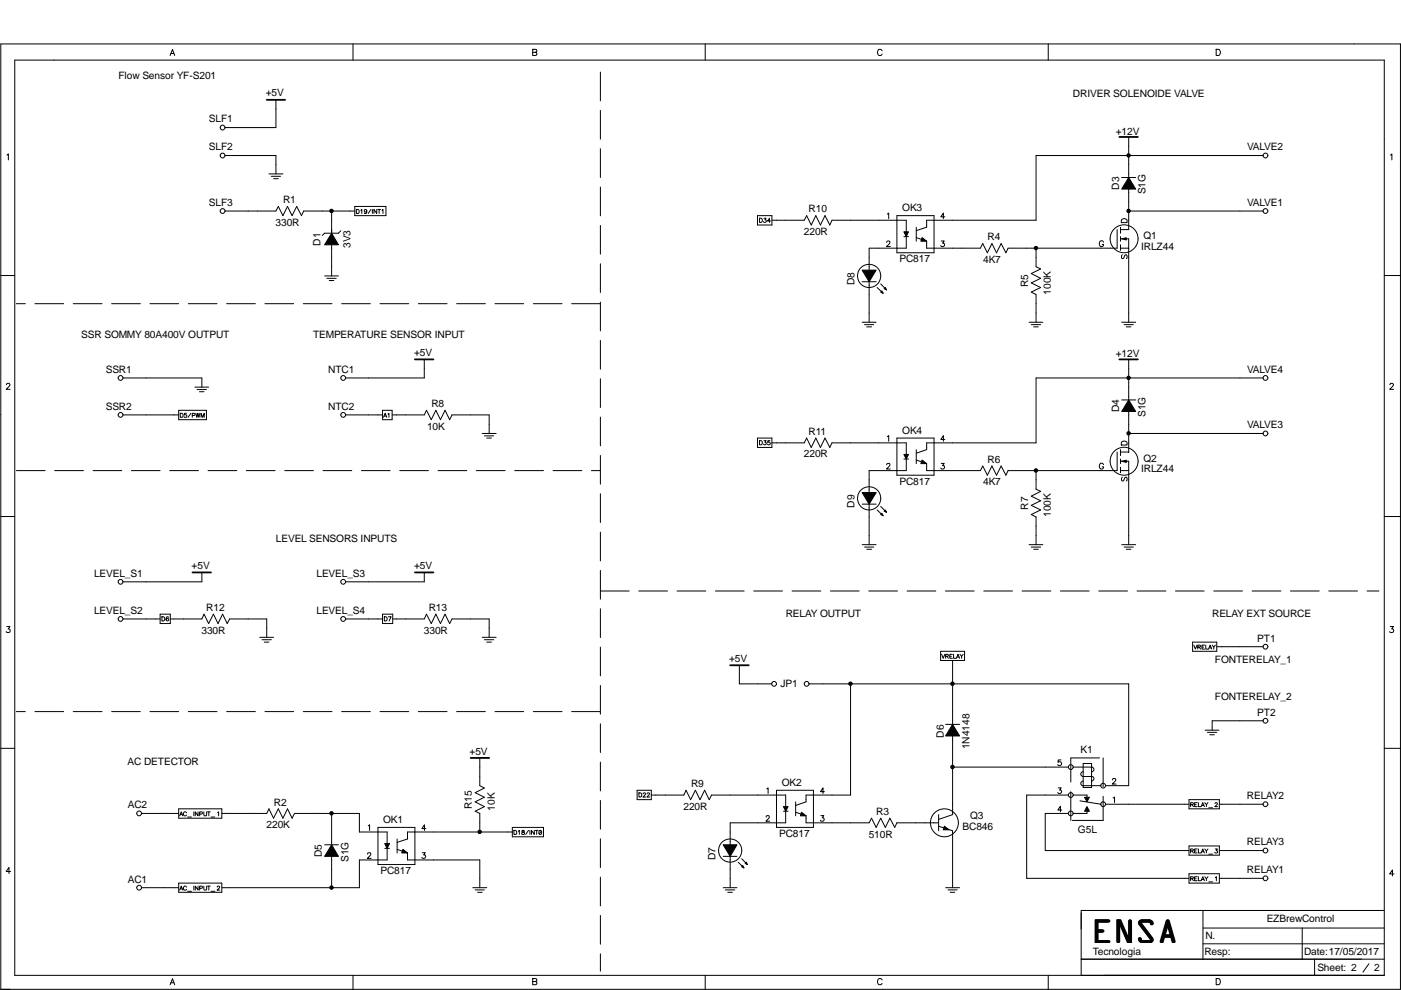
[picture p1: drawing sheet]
<svg xmlns="http://www.w3.org/2000/svg" width="297mm" height="210mm" viewBox="0 0 297 210" stroke-linecap="round" stroke-linejoin="round" font-family="sans-serif">
<g fill="none" stroke="#000" stroke-width=".21">
<path d="M.2 9.3h296.7v200.5h-296.7zM3.1 12.7h290.4v194.1h-290.4zM36.1 11.8l.5-1.3 .4 1.3M36.2 11.3h.7M74.8 9.3v3.4M112.9 10.5h.8l.1 .2-.3 .4 .3 .2-.1 .4-.8 .1zM112.9 11.1h.6M149.5 9.3v3.4M187 10.8a.58 .58 0 0 0-.8-.2 .58 .58 0 0 0-.1 .9l.3 .3 .4-.1 .2-.2M222.2 9.3v3.4M257.8 10.5a.72 .72 0 0 1 .9 .3 .72 .72 0 0 1-.2 .9l-.7 .1zM1.5 32.9l.3-.3v1.3"/>
<path d="M47.7 33h10.8v3.9M57 36.9h3M57.5 37.4h2M58 37.9h1M58.5 21.2v5.9h-10.8M237.8 37.6h3M239.3 37.6l1.5 2.5h-3zM239.3 29v8.6M267.8 33h-48.1v13.7h-23.2v1.5l-2.2 .7M294.8 32.9l.3-.3v1.3M.2 58.4h2.9M47.7 44.7h10.8l.5-.9 1 1.9 1-1.9 .9 1.9 1-1.9 1 1.9 .5-1h10.8"/>
<path d="M68.8 58.5h3M69.3 59h2M69.8 59.5h1M70.3 49.4l1.5 2.5h-3zM70.3 44.7v4.7M70.3 51.9v6.6M72.3 48.9l-.5 .5h-3l-.5 .5M75.2 43.8h6.6v1.9h-6.6zM75.6 44.4h.3a.5 .5 0 0 1 .1 .9h-.4zM76.5 44.6l.2-.2v.9M77.8 44.7a.28 .28 0 0 1-.4 .2 .28 .28 0 0 1-.1-.4 .28 .28 0 0 1 .4 0l-.1 .8-.3-.1M78.7 44.4l-.6 .9"/>
<path d="M78.9 44.4v.9M79.9 44.4v.9l-.6-.9v.9M80.1 44.4h.6M80.4 44.4v.9M81 44.6l.2-.2v.9M160.6 45.7h3.1v2h-3.1zM161 46.3h.3a.47 .47 0 0 1 .3 .4 .47 .47 0 0 1-.3 .5h-.3zM162 46.3h.4l-.2 .3a.3 .3 0 0 1 .2 .5 .3 .3 0 0 1-.5-.1M163.4 46.9h-.7l.4-.6v.9M163.7 46.7h6.8l.5-1 1 2 1-2 .9 2 1-2 1 2 .5-1h15.7v2.4M182.8 57.3h3l-1.5 2.4zM182.8 59.7h3"/>
<path d="M184.3 59.7v8.6M188 51.4l.2-.3 .4 .1v.4l-.6 .7h.8M188.1 45.4l.3-.2v1.2M190.2 45.7h7.8v7.9h-7.8zM191.6 49.1h1l-.5 1.1zM191.6 50.2h1M192.1 50.2v2.4h-7.8v4.7M194.3 48.2v2.9M195.5 50.4l1 .7h-1.3zM199.6 51.1h.6l-.3 .5h.1a.4 .4 0 0 1 .1 .6 .4 .4 0 0 1-.6-.1M200.3 46h-.8l.5-.8v1.2M219.7 52.6v4l.9 .4-2 1 2 1-2 1 2 1-2 .9 1.1 .5v5.9"/>
<path d="M234 51.4a.46 .46 0 0 0-.5-.4 .46 .46 0 0 0-.4 .5v.3a.45 .45 0 0 0 .4 .5 .45 .45 0 0 0 .5-.5h-.3M236.9 48.7v3.9h-23.2l-.4 1-1-2-1 2-1-2-1 2-.9-2-.5 1h-11.4v-1.5l-2.2-.7M237.6 52.6h1.7M237.6 48.2v1.2M237.6 50.2v.9M237.6 51.9v1.2M237.6 50.6h.2M237.8 46.6a.68 .68 0 0 1 1.2 .2v.4h-1.3zM237.8 50.6l1-.2v.5zM238 54l-.2 .3v.4h.4l.3-.6 .3-.1 .2 .3-.2 .5M238.8 50.6h.5v17.7M239.3 40.1v8.6h-1.7"/>
<path d="M239.3 44.7h28.5M293.5 58.4h3.4M90 76.2v3.9h-16.8M182.8 68.3h3M183.3 68.8h1.9M183.8 69.3h1M186 61l1.2 1.2M186.7 60.2l1.3 1.3M187 61.7l.2 .5-.5-.3zM187.4 61.2l.3-.2 .3 .5zM218.2 68.3h2.9M218.6 68.8h2"/>
<path d="M219.2 69.3h.9M237.8 68.3h3M238.3 68.8h2M238.8 69.3h1M239.3 76.2v8.6M1.4 81.6l.1-.3h.4l.2 .4-.8 .8h.9M26.1 80.1h16.7v2M26.1 88h11.8M37.9 87h5.9v2h-5.9zM38.2 87.6h.3a.5 .5 0 0 1 .1 .9h-.4zM39.5 87.6h-.4v.4a.32 .32 0 0 1 .4 0 .32 .32 0 0 1 0 .5l-.5-.2M40.5 87.6l-.6 .9"/>
<path d="M40.8 88.1h.5v-.4l-.5-.1v.9M41.3 82.1h2.9M41.5 87.6l.2 .9 .2-.9 .3 .9 .2-.9M41.8 82.6h2M42.3 83.1h1M42.6 88.5v-.9l.4 .9 .3-.9v.9M73.2 88h7.9M81.1 87h2v2h-2zM81.3 88.5l.4-.9 .3 .9M81.4 88.2h.5M82.3 87.8l.2-.2v.9M83.1 88h6.9l.4-1 1 2 1-2 1 2 1-2 .9 2 .5-1h7.9v3.9"/>
<path d="M102.2 91.9h3M102.7 92.4h2M103.2 92.9h1M160.6 92.9h3.1v2h-3.1zM161 93.4h.3a.47 .47 0 0 1 .3 .5 .47 .47 0 0 1-.3 .4h-.3zM162 93.4h.4l-.2 .4a.3 .3 0 0 1 .2 .4 .3 .3 0 0 1-.5-.1M163.2 93.4h-.4v.4a.31 .31 0 0 1 .4 0 .31 .31 0 0 1 0 .5 .31 .31 0 0 1-.5-.2M163.7 93.9h6.8l.5-1 1 2 1-2 .9 2 1-2 1 2 .5-1h15.7v2.5M188 98.6l.2-.3h.4v.4l-.6 .7h.8M188.1 92.6l.3-.2v1.2M190.2 92.9h7.8v7.9h-7.8zM191.6 96.4h1l-.5 .9z"/>
<path d="M191.6 97.3h1M192.1 97.3v2.5h-7.8v4.6M194.3 95.3v3M195.5 97.5l1 .8h-1.3zM199.6 98.3h.6l-.3 .4h.1a.4 .4 0 0 1 .1 .7 .4 .4 0 0 1-.6-.2M200.3 93.2h-.8l.5-.8v1.2M219.7 99.8v3.9l.9 .5-2 1 2 1-2 .9 2 1-2 1 1.1 .5v5.9M234 98.5a.46 .46 0 0 0-.5-.3 .46 .46 0 0 0-.4 .5v.3a.45 .45 0 0 0 .4 .5 .45 .45 0 0 0 .5-.5h-.3M236.9 95.8v4h-23.2l-.4 1-1-2-1 2-1-2-1 2-.9-2-.5 1h-11.4v-1.5l-2.2-.8M237.6 99.8h1.7M237.6 95.3v1.3M237.6 97.3v1"/>
<path d="M237.6 99.1v1.1M237.6 97.8h.2M237.8 93.8a.68 .68 0 0 1 1.2 .1v.5h-1.3zM237.8 97.8l1-.2v.4zM237.8 84.8h3M238.8 97.8h.5v17.7M239.3 84.8l1.5 2.4h-3zM239.3 87.2v8.6h-1.7M239.3 91.9h28.5M267.8 80.1h-48.1v13.8h-23.2v1.4l-2.2 .8M294.7 81.6l.1-.3h.4l.2 .4-.8 .8h.9M.2 109.5h2.9"/>
<path d="M182.8 104.4h3l-1.5 2.5zM182.8 115.5h3M182.8 106.9h3M183.3 116h1.9M183.8 116.5h1M184.3 106.9v8.6M186 108.1l1.2 1.2M186.7 109.1l.3-.3 .2 .5zM186.7 107.4l1.3 1.2M187.4 108.4l.3-.3 .3 .5zM218.2 115.5h2.9M218.6 116h2"/>
<path d="M219.2 116.5h.9M237.8 115.5h3M238 101.2l-.2 .3v.4h.4l.3-.6 .3-.1 .2 .3-.2 .5M238.3 116h2M238.8 116.5h1M293.5 109.5h3.4M1.4 132.8h.7l-.4 .5a.42 .42 0 0 1 .4 .6 .42 .42 0 0 1-.7 .2l-.1-.2M26.1 131.2h7.8M33.9 130.2h2.2v2h-2.2zM34.3 130.8h.3a.47 .47 0 0 1 .3 .4 .47 .47 0 0 1-.3 .5h-.3zM35.7 130.9v-.1a.39 .39 0 0 0-.5 .4 .39 .39 0 0 0 .5 .3 .28 .28 0 0 0-.1-.4 .28 .28 0 0 0-.4 .3M36.1 131.2h6.7l.5-1 .9 2 1.1-2 .9 2 1-2 1 2 .5-1h7.9v3.9"/>
<path d="M42.8 121.4v2h-16.7M55.1 135.1h2.9M55.5 135.6h2M56 136.1h1M73.2 131.2h7.9M81.1 130.2h2.2v2h-2.2zM81.5 130.8h.3a.47 .47 0 0 1 .3 .4 .47 .47 0 0 1-.3 .5h-.3zM82.3 130.8h.6l-.4 .9M83.3 131.2h6.7l.4-1 1 2 1-2 1 2 1-2 .9 2 .5-1h7.9v3.9M90 121.4v2h-16.8M102.2 135.1h3M102.7 135.6h2"/>
<path d="M103.2 136.1h1M199.4 138.1h5.1v1.9h-5.1zM199.6 138.7l.4 .9 .3-.9M200.5 139.1h.5v-.3l-.5-.1v.9M200.8 139.1l.3 .5M201.4 139.1h.3M201.9 138.7h-.5v.9h.5M202.2 138.7v.9h.5M202.8 139.6l.3-.9 .4 .9M202.9 139.3h.4M203.5 138.7l.4 .4v.5M204.2 138.7l-.3 .4"/>
<path d="M252.9 136.1h5.1v2h-5.1zM253.1 136.8l.3 .8 .4-.8M254 137.2h.5v-.3l-.5-.1v.8M254.3 137.2l.2 .4M254.8 137.2h.4M255.4 136.8h-.6v.8h.6M255.6 136.8v.8h.6M256.2 137.6l.4-.8 .3 .8M256.4 137.4h.4M257 136.8l.3 .4v.4M257.7 136.8l-.4 .4M258 137.1h9.8"/>
<path d="M294.8 132.8h.6l-.3 .5a.42 .42 0 0 1 .4 .6 .42 .42 0 0 1-.7 .2l-.2-.2M.2 158.7h2.9M156.8 141.1v3.9h6.9M171.5 145h67.8v21.6h-4.9M180.3 145v23.6h-9.4v1.4l-2.2 .8M200.5 153.6h3M202 153.6l1.5 2.4h-3zM202 140v13.6M202 156v16.7l-3 1M255.5 154.8h2.9M256 155.3h2M256.5 155.8h1"/>
<path d="M267.8 152.8h-10.8v2M293.5 158.7h3.4M30 172.5h7.9M37.9 171.5h9.1v2h-9.1zM38.1 173l.3-.9 .4 .9M38.2 172.7h.4M39.5 172.3a.33 .33 0 0 0-.3-.2 .33 .33 0 0 0-.3 .4l.2 .5h.3l.1-.2M39.8 173.2h.8M41.1 172.1v.9M42 172.1v.9l-.6-.9v.9M42.3 172.6h.5l.1-.4-.6-.1v.9M43.2 172.1l.1 .9 .5-.1v-.8"/>
<path d="M44 172.1h.6M44.3 172.1v.9M44.7 173.2h.8M46.1 172.3l.3-.2v.9M47 172.5h9.6l.4-1 1 2 1-2 1 2 1-2 .9 2 .5-1h13.8v3.9h5.9v2.5M68.8 179.1h3M70.3 179.1l1.5 2.5h-3zM70.3 172.5v6.6M78.1 175.1l.3-.2v1.2M80.1 175.4h7.9v7.9h-7.9zM81.6 178.9h1l-.5 1zM81.6 179.9h1"/>
<path d="M82.1 179.9v2.4h-5.9v5.9h-29.2M84.2 177.9v2.9M90.3 175.7h-.9l.6-.8v1.2M101.7 160.7v5.9l1 .5-2 1 2 .9-2 1 2 1-2 1 1 .5v3.9M108.6 176.4h-22.2v1.5l-2.2 .7M108.6 175.4h6.6v2h-6.6zM109 176.1h.3a.5 .5 0 0 1 .1 .8h-.4zM109.9 176.2l.2-.1v.8M110.7 176.1v.3l.5 .2-.1 .3h-.4v-.3l.5-.3-.1-.2zM112.1 176.1l-.6 .8M112.3 176.1v.8M113.3 176.1v.8l-.6-.8v.8"/>
<path d="M113.5 176.1h.6M113.8 176.1v.8M114.4 176.1a.44 .44 0 0 1 .5 .3 .44 .44 0 0 1-.2 .5l-.4-.1zM114.8 176.2l-.5 .6M135.1 167.6h3v1.9h-3zM135.5 168.1h.3a.47 .47 0 0 1 .3 .5 .47 .47 0 0 1-.3 .4h-.3zM136.4 168.3l.1-.2 .4 .2-.6 .7h.6M137.2 168.3l.2-.2 .3 .2-.5 .7h.5M138.1 168.6h6.9l.5-1 .9 1.9 1-1.9 1 1.9 1-1.9 1 1.9 .5-.9h15.7v2.4M153.3 179.1h2.9l-1.4 2.5zM162.4 173.2l.2-.3 .5 .1v.4l-.7 .7h.8M162.6 167.3l.3-.3v1.2"/>
<path d="M164.6 167.6h7.9v7.8h-7.9zM166.1 171h1l-.5 1zM166.1 172h1M166.6 172v2.5h-11.8v4.6M168.7 172.2l2.2 .8v1.5h13.4l.5-1 1 1.9 .9-1.9 1 1.9 1-1.9 1 1.9 .5-.9h8.8M168.7 170v3M169.9 172.2l1 .8h-1.2zM174 172.9h.7l-.4 .5h.2a.4 .4 0 0 1 .1 .6 .4 .4 0 0 1-.7-.1M174.8 167.9h-.9l.6-.9v1.2M199 175.2l3 .9v12.1M199 172.7v3.4M200.2 175.2l1 .7h-1.2z"/>
<path d="M202 162.6h24.5M224.4 167h.6l-.3 .5h.1a.4 .4 0 0 1 .1 .7 .4 .4 0 0 1-.6-.2M225 161.1h-.6l-.1 .5a.43 .43 0 0 1 .7 0 .43 .43 0 0 1-.1 .6 .43 .43 0 0 1-.6-.1M225.1 171.7h-.8l.5-.8v1.2M226.5 172.5h-4.9v7.8h30.5M226.5 168.6h-8.8v17.6h34.4M227.5 168.6h3v.4M227.5 162.6h4M229 169.8l4.4 .7M229.7 163.6a.51 .51 0 0 0-.6 .5 .51 .51 0 0 0 .6 .5h1.7M229.7 165.6a.51 .51 0 0 0-.6 .5 .51 .51 0 0 0 .6 .5M229.7 166.6h3.7"/>
<path d="M229.7 161.9h1.7v5.1h-1.7zM230 169h1l-.5 1zM230.5 171l.5 1h-1zM230.5 172v.5h-3M231.4 164.6a.51 .51 0 0 1 .5 .5 .51 .51 0 0 1-.5 .5M231.4 162.6a.51 .51 0 0 1 .5 .6 .51 .51 0 0 1-.5 .5M234.4 170.5h17.7M235.9 165.4l.2-.3h.4v.4l-.7 .7h.8M236 169.2l.3-.2v1.2M252.1 169.5h6.4v2h-6.4zM252.1 179.4h6.4v1.9h-6.4zM252.4 170.6h.5l.1-.3-.6-.1v.8"/>
<path d="M252.7 170.6l.3 .4M253.3 170.6h.3M253.8 170.2h-.5v.8h.5M254.1 170.2v.8h.5M254.7 171l.3-.8 .4 .8M254.8 170.8h.4M255.4 170.2l.4 .4v.4M256.1 170.2l-.3 .4M256.3 171.3h.8M257.6 170.4l.2-.2 .3 .1-.5 .7h.5M258.5 170.5h9.3M2.2 184.8h-.9l.6-.9v1.3"/>
<path d="M30 188.2h7.9M37.9 187.2h9.1v2h-9.1zM38.1 188.7l.3-.8 .4 .8M38.2 188.5h.4M39.5 188.1a.33 .33 0 0 0-.3-.2 .33 .33 0 0 0-.3 .3l.2 .5h.3l.1-.1M39.8 189h.8M41.1 187.9v.8M42 187.9v.8l-.6-.8v.8M42.3 188.3h.5l.1-.3-.6-.1v.8M43.2 187.9l.1 .8 .5-.1v-.7M44 187.9h.6M44.3 187.9v.8"/>
<path d="M44.7 189h.8M46.1 188.1l.1-.2 .4 .1-.6 .7h.6M70.3 181.6v6.6M77.9 181.1l.2-.3 .5 .1v.4l-.7 .7h.8M84.2 180.1l2.2 .7v1.5h15.3v5.9M85.4 180.1l1 .7h-1.2zM89.5 180.8h.7l-.4 .5h.2a.4 .4 0 0 1 .1 .6 .4 .4 0 0 1-.7-.1M100.2 188.2h3M100.7 188.7h2M101.3 189.2h.9M153.3 188.2h2.9M153.3 181.6h2.9"/>
<path d="M153.8 188.7h2M154.3 189.2h1M154.8 181.6v6.6M156.5 182.8l1.2 1.2M157.3 182.1l1.2 1.2M157.5 183.5l.2 .5-.4-.2zM158 183l.2-.2 .3 .5zM200.5 188.2h3M201 188.7h1.9M201.5 189.2h.9M252.1 185.3h6.4v1.9h-6.4zM252.4 186.3h.5l.1-.3-.6-.1v.8"/>
<path d="M252.4 180.4h.5l.1-.3-.6-.1v.8M252.7 186.3l.3 .4M252.7 180.4l.3 .4M253.3 186.3h.3M253.3 180.4h.3M253.8 185.9h-.5v.8h.5M253.8 180h-.5v.8h.5M254.1 185.9v.8h.5M254.1 180v.8h.5M254.7 186.7l.3-.8 .4 .8M254.7 180.8l.3-.8 .4 .8M254.8 186.5h.4"/>
<path d="M254.8 180.6h.4M255.1 193v10.4M255.1 196.8h38.4M255.4 185.9l.4 .4v.4M255.4 180l.4 .4v.4M256.1 185.9l-.3 .4M256.1 180l-.3 .4M256.3 187h.8M256.3 181.1h.8M257.6 180h.5l-.3 .3 .3 .1v.2l-.1 .2-.4-.1M257.7 186.1l.2-.2v.8M258.5 186.2h9.3"/>
<path d="M258.5 180.3h9.3M276.1 196.8v6.6M293.5 193h-64.3v13.8M295.6 185.3h-1l.6-.9v1.3M36.1 208.8l.5-1.3 .4 1.3M36.2 208.4h.7M74.8 206.8v3M112.9 207.5h.8l.1 .2-.3 .4 .3 .3-.1 .3-.8 .1zM112.9 208.1h.6M149.5 206.8v3M187 207.8a.58 .58 0 0 0-.8-.2 .58 .58 0 0 0-.1 .9l.3 .3 .4-.1 .2-.2M222.2 206.8v3"/>
<path d="M229.2 203.4h64.3M255.1 200.1h38.4M257.8 207.5a.72 .72 0 0 1 .9 .3 .72 .72 0 0 1-.2 .9l-.7 .1zM278.7 203.4v3.4M290.2 204.3l-1.2 1.8"/>
<circle cx="47.2" cy="33" r=".51"/>
<circle cx="47.2" cy="27" r=".51"/>
<circle cx="239.3" cy="33" r=".37"/>
<circle cx="268.3" cy="33" r=".5"/>
<circle cx="47.2" cy="44.7" r=".51"/>
<circle cx="70.3" cy="44.7" r=".37"/>
<circle cx="184.3" cy="58.5" r="2.46"/>
<circle cx="219.6" cy="52.6" r=".37"/>
<circle cx="238.3" cy="50.6" r="2.96"/>
<circle cx="239.3" cy="44.7" r=".37"/>
<circle cx="268.3" cy="44.7" r=".5"/>
<circle cx="25.6" cy="80.1" r=".51"/>
<circle cx="25.6" cy="88" r=".51"/>
<circle cx="72.8" cy="88" r=".51"/>
<circle cx="72.8" cy="80.1" r=".51"/>
<circle cx="219.6" cy="99.8" r=".37"/>
<circle cx="238.3" cy="97.8" r="2.96"/>
<circle cx="239.3" cy="80.1" r=".37"/>
<circle cx="239.3" cy="91.9" r=".37"/>
<circle cx="268.3" cy="91.9" r=".5"/>
<circle cx="268.3" cy="80.1" r=".5"/>
<circle cx="184.3" cy="105.7" r="2.46"/>
<circle cx="25.6" cy="123.4" r=".51"/>
<circle cx="25.6" cy="131.2" r=".51"/>
<circle cx="72.8" cy="123.4" r=".51"/>
<circle cx="72.8" cy="131.2" r=".51"/>
<circle cx="268.3" cy="137.1" r=".5"/>
<circle cx="164.1" cy="145" r=".51"/>
<circle cx="171" cy="145" r=".51"/>
<circle cx="180.3" cy="145" r=".37"/>
<circle cx="201.9" cy="145" r=".37"/>
<circle cx="268.3" cy="152.8" r=".5"/>
<circle cx="29.5" cy="172.5" r=".51"/>
<circle cx="70.3" cy="172.4" r=".37"/>
<circle cx="101.7" cy="176.4" r=".37"/>
<circle cx="200.2" cy="174.5" r="2.96"/>
<circle cx="201.9" cy="162.6" r=".37"/>
<circle cx="227" cy="172.5" r=".5"/>
<circle cx="227" cy="162.6" r=".5"/>
<circle cx="227" cy="168.6" r=".5"/>
<circle cx="233.9" cy="170.5" r=".51"/>
<circle cx="233.9" cy="166.6" r=".51"/>
<circle cx="268.3" cy="170.5" r=".5"/>
<circle cx="29.5" cy="188.2" r=".51"/>
<circle cx="70.3" cy="188.2" r=".37"/>
<circle cx="154.8" cy="180.3" r="2.46"/>
<circle cx="268.3" cy="180.3" r=".5"/>
<circle cx="268.3" cy="186.2" r=".5"/>
</g>
<g fill="#000">
<path d="M239.3 37.6l1.5 2.5h-3zM70.3 49.4l1.5 2.5h-3zM182.8 57.3h3l-1.5 2.4zM191.6 49.1h1l-.5 1.1zM195.5 50.4l1 .7h-1.3zM237.8 50.6l1-.2v.5zM187 61.7l.2 .5-.5-.3zM187.4 61.2l.3-.2 .3 .5zM191.6 96.4h1l-.5 .9zM195.5 97.5l1 .8h-1.3zM237.8 97.8l1-.2v.4zM239.3 84.8l1.5 2.4h-3z"/>
<path d="M182.8 104.4h3l-1.5 2.5zM186.7 109.1l.3-.3 .2 .5zM187.4 108.4l.3-.3 .3 .5zM202 153.6l1.5 2.4h-3zM70.3 179.1l1.5 2.5h-3zM81.6 178.9h1l-.5 1zM166.1 171h1l-.5 1zM169.9 172.2l1 .8h-1.2zM200.2 175.2l1 .7h-1.2zM230.5 171l.5 1h-1zM230 169h1l-.5 1zM85.4 180.1l1 .7h-1.2z"/>
<path d="M153.3 179.1h2.9l-1.4 2.5zM157.5 183.5l.2 .5-.4-.2zM158 183l.2-.2 .3 .5z"/>
<circle cx="239.3" cy="33" r=".37"/>
<circle cx="70.3" cy="44.7" r=".37"/>
<circle cx="219.6" cy="52.6" r=".37"/>
<circle cx="239.3" cy="44.7" r=".37"/>
<circle cx="219.6" cy="99.8" r=".37"/>
<circle cx="239.3" cy="80.1" r=".37"/>
<circle cx="239.3" cy="91.9" r=".37"/>
<circle cx="180.3" cy="145" r=".37"/>
<circle cx="201.9" cy="145" r=".37"/>
<circle cx="70.3" cy="172.4" r=".37"/>
<circle cx="101.7" cy="176.4" r=".37"/>
<circle cx="201.9" cy="162.6" r=".37"/>
<circle cx="70.3" cy="188.2" r=".37"/>
</g>
<path d="M127.3 15.3v190.6M127.3 64.4h-123.8M3.5 99.8h123.8M127.3 125.3h165.1M127.3 150.9h-123.8M227 173.9v-13.2M227 160.7h6.9M233.4 173.9h-6.4M233.9 160.7v13.2M233.9 173.9h-.5" fill="none" stroke="#000" stroke-width=".21" stroke-dasharray="6.1 2"/>
<path d="M56.6 21.2h3.8M237.3 29h4M88 76.2h3.9M237.3 76.2h4M40.8 121.4h3.9M88 121.4h3.9M154.8 141.1h3.9M99.8 160.7h3.9" fill="none" stroke="#000" stroke-width=".38"/>
<text font-size="7.6" x="231.5" y="199.9">ENSA</text>
<g font-size="2.2">
<text x="25.1" y="16.7">Flow Sensor YF-S201</text>
<text x="56.3" y="20.4">+5V</text>
<text x="227.5" y="20.7">DRIVER SOLENOIDE VALVE</text>
<text x="44.3" y="26">SLF1</text>
<text x="236.6" y="28.5">+12V</text>
<text x="44.3" y="31.9">SLF2</text>
<text x="264.4" y="31.9">VALVE2</text>
<text x="237.3" y="40.3" transform="rotate(-90 237.3 40.3)">D3</text>
<text x="242.9" y="41.2" transform="rotate(-90 242.9 41.2)">S1G</text>
<text x="44.3" y="43.6">SLF3</text>
<text x="58.4" y="47.9">330R</text>
<text x="60" y="43.1">R1</text>
<text x="171.4" y="45">R10</text>
<text x="191.3" y="44.8">OK3</text>
<text x="264.4" y="43.6">VALVE1</text>
<text x="67.9" y="52.1" transform="rotate(-90 67.9 52.1)">D1</text>
<text x="74.3" y="52.6" transform="rotate(-90 74.3 52.6)">3V3</text>
<text x="170.4" y="49.8">220R</text>
<text x="209.4" y="50.9">R4</text>
<text x="241.9" y="53">IRLZ44</text>
<text x="242.4" y="50.7">Q1</text>
<text x="190.7" y="55.6">PC817</text>
<text x="208.4" y="55.8">4K7</text>
<text x="181.1" y="60.5" transform="rotate(-90 181.1 60.5)">D8</text>
<text x="218" y="60.9" transform="rotate(-90 218 60.9)">R5</text>
<text x="222.8" y="62.4" transform="rotate(-90 222.8 62.4)">100K</text>
<text x="17.2" y="71.8">SSR SOMMY 80A400V OUTPUT</text>
<text x="66.4" y="71.8">TEMPERATURE SENSOR INPUT</text>
<text x="87.8" y="75.5">+5V</text>
<text x="236.6" y="75.7">+12V</text>
<text x="22.4" y="79">SSR1</text>
<text x="69.6" y="79">NTC1</text>
<text x="264.4" y="79">VALVE4</text>
<text x="22.4" y="86.9">SSR2</text>
<text x="69.6" y="86.9">NTC2</text>
<text x="91.5" y="86.3">R8</text>
<text x="237.3" y="87.4" transform="rotate(-90 237.3 87.4)">D4</text>
<text x="242.9" y="88.4" transform="rotate(-90 242.9 88.4)">S1G</text>
<text x="90.5" y="91.1">10K</text>
<text x="171.4" y="92.2">R11</text>
<text x="191.3" y="92">OK4</text>
<text x="264.4" y="90.8">VALVE3</text>
<text x="170.4" y="97">220R</text>
<text x="209.4" y="98.1">R6</text>
<text x="241.9" y="100.2">IRLZ44</text>
<text x="242.4" y="97.9">Q2</text>
<text x="181.1" y="107.7" transform="rotate(-90 181.1 107.7)">D9</text>
<text x="190.7" y="102.8">PC817</text>
<text x="208.4" y="102.9">4K7</text>
<text x="218" y="108.1" transform="rotate(-90 218 108.1)">R7</text>
<text x="222.8" y="109.6" transform="rotate(-90 222.8 109.6)">100K</text>
<text x="58.5" y="115">LEVEL SENSORS INPUTS</text>
<text x="19.9" y="122.3">LEVEL_S1</text>
<text x="40.6" y="120.7">+5V</text>
<text x="67.1" y="122.3">LEVEL_S3</text>
<text x="87.8" y="120.7">+5V</text>
<text x="19.9" y="130.1">LEVEL_S2</text>
<text x="43.7" y="129.5">R12</text>
<text x="67.1" y="130.1">LEVEL_S4</text>
<text x="90.9" y="129.5">R13</text>
<text x="166.6" y="130.7">RELAY OUTPUT</text>
<text x="257" y="130.7">RELAY EXT SOURCE</text>
<text x="42.7" y="134.3">330R</text>
<text x="89.9" y="134.3">330R</text>
<text x="266.6" y="136">PT1</text>
<text x="154.6" y="140.3">+5V</text>
<text x="257.6" y="140.5">FONTERELAY_1</text>
<text x="165.5" y="145.6">JP1</text>
<text x="257.6" y="148.4">FONTERELAY_2</text>
<text x="266.6" y="151.7">PT2</text>
<text x="99.6" y="160">+5V</text>
<text x="200.1" y="156.4" transform="rotate(-90 200.1 156.4)">D6</text>
<text x="205.5" y="158.8" transform="rotate(-90 205.5 158.8)">1N4148</text>
<text x="229.1" y="159.6">K1</text>
<text x="27" y="162.1">AC DETECTOR</text>
<text x="146.5" y="166.9">R9</text>
<text x="165.7" y="166.7">OK2</text>
<text x="27.1" y="171.4">AC2</text>
<text x="58.1" y="170.8">R2</text>
<text x="100.1" y="171.5" transform="rotate(-90 100.1 171.5)">R15</text>
<text x="104.9" y="171.9" transform="rotate(-90 104.9 171.9)">10K</text>
<text x="144.9" y="171.7">220R</text>
<text x="185.8" y="172.8">R3</text>
<text x="205.7" y="173.6">Q3</text>
<text x="264.4" y="169.4">RELAY2</text>
<text x="56.5" y="175.6">220K</text>
<text x="81.2" y="174.5">OK1</text>
<text x="165.2" y="177.5">PC817</text>
<text x="184.2" y="177.6">510R</text>
<text x="204.1" y="176">BC846</text>
<text x="228.6" y="176.6">G5L</text>
<text x="264.4" y="179.2">RELAY3</text>
<text x="68.2" y="181.7" transform="rotate(-90 68.2 181.7)">D5</text>
<text x="73.9" y="182.8" transform="rotate(-90 73.9 182.8)">S1G</text>
<text x="80.7" y="185.3">PC817</text>
<text x="151.7" y="182.3" transform="rotate(-90 151.7 182.3)">D7</text>
<text x="264.4" y="185.1">RELAY1</text>
<text x="27.1" y="187.1">AC1</text>
<text x="268.6" y="195.6">EZBrewControl</text>
<text x="231.7" y="202.5">Tecnologia</text>
<text x="255.4" y="202.6">Resp:</text>
<text x="255.6" y="199.1">N.</text>
<text x="276.5" y="202.5">Date:17/05/2017</text>
<text x="279.3" y="205.9">Sheet: 2</text>
<text x="291.4" y="205.8">2</text>
</g>
</svg>
